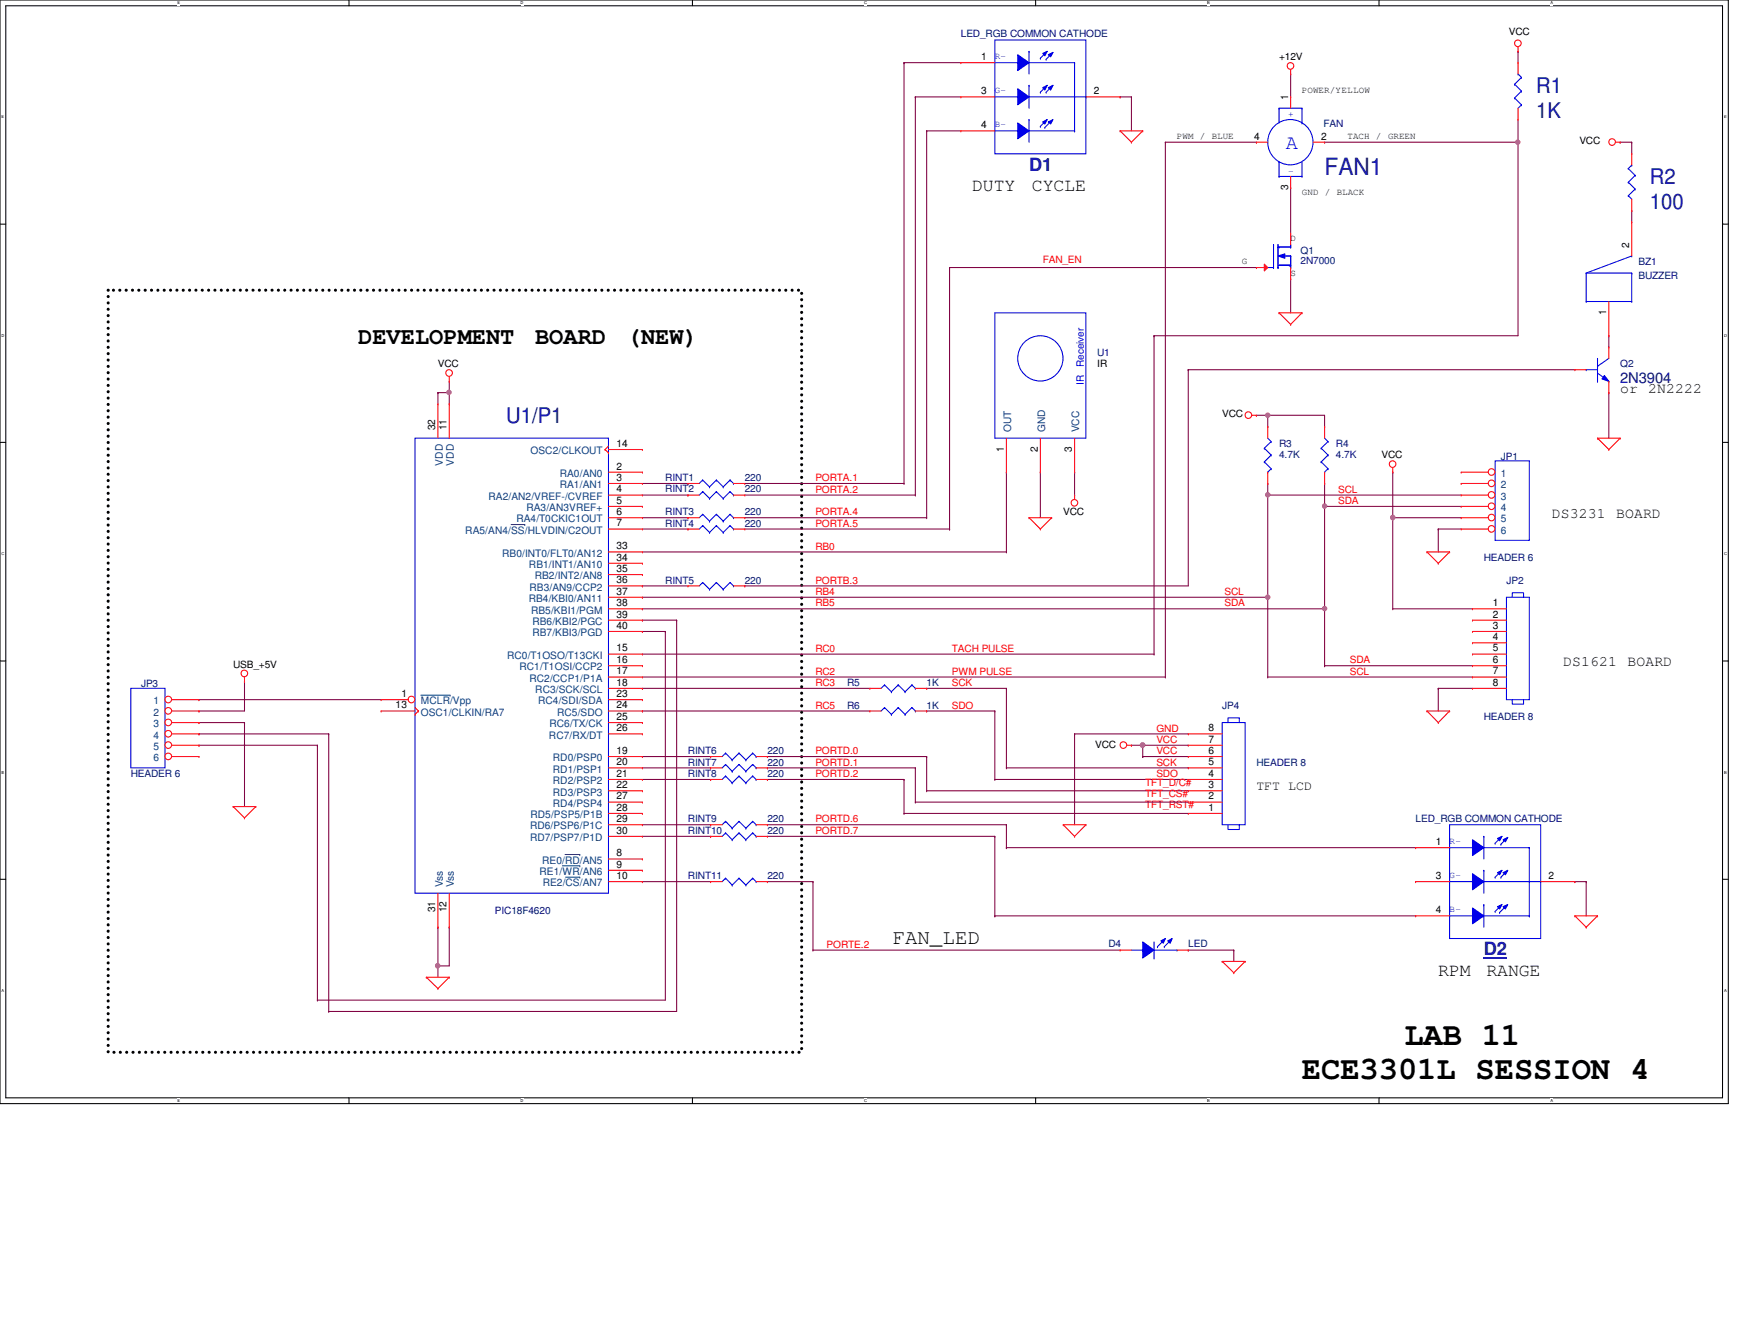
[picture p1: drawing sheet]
<svg xmlns="http://www.w3.org/2000/svg" width="279mm" height="216mm" viewBox="0 0 279 216" stroke-linecap="round" stroke-linejoin="round" font-family="sans-serif">
<path d="M0 0h278v177.4h-278zM.9 .9h276.2v175.6h-276.2z" fill="none" stroke="#000" stroke-width=".17"/>
<g fill="#fff">
<path d="M28.5 .1h.5v.7h-.5z"/>
<path d="M28.5 176.6h.5v.7h-.5z"/>
</g>
<path d="M56.1 0v.9M56.1 176.5v.9" fill="none" stroke="#000" stroke-width=".17"/>
<g fill="#fff">
<path d="M83.7 .1h.5v.7h-.5z"/>
<path d="M83.7 176.6h.5v.7h-.5z"/>
</g>
<path d="M111.4 0v.9M111.4 176.5v.9" fill="none" stroke="#000" stroke-width=".17"/>
<g fill="#fff">
<path d="M139 .1h.4v.7h-.4z"/>
<path d="M139 176.6h.4v.7h-.4z"/>
</g>
<path d="M166.6 0v.9M166.6 176.5v.9" fill="none" stroke="#000" stroke-width=".17"/>
<g fill="#fff">
<path d="M194.2 .1h.4v.7h-.4z"/>
<path d="M194.2 176.6h.4v.7h-.4z"/>
</g>
<path d="M221.8 0v.9M221.8 176.5v.9" fill="none" stroke="#000" stroke-width=".17"/>
<g fill="#fff">
<path d="M249.4 .1h.4v.7h-.4z"/>
<path d="M249.4 176.6h.4v.7h-.4z"/>
<path d="M.3 18.5h.4v.7h-.4z"/>
<path d="M277.3 18.5h.4v.7h-.4z"/>
<path d="M.3 53.6h.4v.7h-.4z"/>
<path d="M277.3 53.6h.5v.7h-.5z"/>
</g>
<path d="M0 36h.9M277.1 36h.9" fill="none" stroke="#000" stroke-width=".17"/>
<g fill="#fff">
<path d="M.3 88.6h.4v.8h-.4z"/>
<path d="M277.3 88.6h.5v.8h-.5z"/>
</g>
<path d="M0 71.1h.9M277.1 71.1h.9" fill="none" stroke="#000" stroke-width=".17"/>
<g fill="#fff">
<path d="M.3 123.8h.4v.7h-.4z"/>
<path d="M277.3 123.8h.4v.7h-.4z"/>
</g>
<path d="M0 106.3h.9M277.1 106.3h.9" fill="none" stroke="#000" stroke-width=".17"/>
<g fill="#fff">
<path d="M.3 158.9h.3v.7h-.3z"/>
<path d="M277.3 158.9h.4v.7h-.4z"/>
</g>
<path d="M0 141.4h.9M277.1 141.4h.9" fill="none" stroke="#000" stroke-width=".17"/>
<path d="M17.4 46.7h111.5v122.5h-111.5z" fill="none" stroke="#000" stroke-width=".51" stroke-dasharray="0 1"/>
<path d="M182 119.8h.1M182 119.8h1.8M123.4 123.4h.1M123.4 123.4h23.8M160 125.3h.1M160 125.3h31.1M161.9 123.4h.1M161.9 123.4h29.2" fill="none" stroke="#800040" stroke-width=".17"/>
<circle cx="183.8" cy="119.8" r=".37" fill="#f0f"/>
<circle cx="183.8" cy="119.8" r=".37" fill="none" stroke="#f0f" stroke-width=".17"/>
<g fill="none" stroke="#800040" stroke-width=".17">
<path d="M203.9 79.6h.1M203.9 79.6v16.4M149.1 114.3h.1M149.1 110.7h.1M149.1 114.3h10.9M149.1 110.7h12.8M160 114.3h.1M160 114.3v11M161.9 110.7h.1M161.9 110.7v12.7M172.8 118h.1M172.8 118h18.3"/>
<path d="M172.8 118v14.6M183.8 119.8h.1M183.8 119.8v1.8M183.8 119.8h7.3M231.4 110.7h.1M231.4 110.7h5.5M145.4 130.8h.1M145.4 130.8h45.7M147.2 128.9h.1M147.2 128.9h43.9M149.1 127.1h.1M149.1 127.1h42"/>
<path d="M183.8 121.6h.1M183.8 121.6h7.3"/>
</g>
<circle cx="203.9" cy="79.5" r=".34" fill="#f0f"/>
<circle cx="203.9" cy="79.5" r=".34" fill="none" stroke="#f0f" stroke-width=".17"/>
<path d="M213.1 81.4h.1M213.1 81.4v16.5M203.9 108.8h.1M203.9 108.8h33" fill="none" stroke="#800040" stroke-width=".17"/>
<circle cx="213.1" cy="97.8" r=".34" fill="#f0f"/>
<circle cx="213.1" cy="97.8" r=".34" fill="none" stroke="#f0f" stroke-width=".17"/>
<circle cx="213.1" cy="81.4" r=".34" fill="#f0f"/>
<circle cx="213.1" cy="81.4" r=".34" fill="none" stroke="#f0f" stroke-width=".17"/>
<path d="M203.9 79.6h.1M203.9 79.6h31.1M213.1 81.4h.1M213.1 81.4h21.9M224 83.2h.1M224 97.9h.1M224 83.2h11M224 97.9h12.9M224 83.2v14.7M231.4 85h.1M231.4 85v3.7M231.4 85h3.6" fill="none" stroke="#800040" stroke-width=".17"/>
<circle cx="224" cy="83.2" r=".35" fill="#f0f"/>
<circle cx="224" cy="83.2" r=".35" fill="none" stroke="#f0f" stroke-width=".17"/>
<path d="M203.9 66.8h.1M203.9 66.8h9.2" fill="none" stroke="#800040" stroke-width=".17"/>
<circle cx="203.9" cy="66.8" r=".34" fill="#f0f"/>
<circle cx="203.9" cy="66.8" r=".34" fill="none" stroke="#f0f" stroke-width=".17"/>
<path d="M203.9 77.7h.1M203.9 77.7v1.9M213.1 77.7h.1M213.1 77.7v3.7M224 75.9h.1M224 75.9v7.3M103.3 96h.1M103.3 96h100.6M213.1 107h.1M213.1 107h23.8" fill="none" stroke="#800040" stroke-width=".17"/>
<circle cx="203.9" cy="96" r=".34" fill="#f0f"/>
<circle cx="203.9" cy="96" r=".34" fill="none" stroke="#f0f" stroke-width=".17"/>
<g fill="none" stroke="#800040" stroke-width=".17">
<path d="M145.4 10.1h.1M145.4 10.1h9.2M145.4 10.1v67.6M147.2 15.6h.1M147.2 15.6h7.4M147.2 15.6v64M149.1 21h.1M149.1 21v62.2M149.1 21h5.5M260.6 22.9h.1M260.6 22.9h1.9M262.5 22.9h.1"/>
<path d="M262.5 33.9h.1M262.5 22.9v1.8M262.5 33.9v1.8M191.1 59.4h.1M191.1 59.4v34.8h-71.3M191.1 59.4h62.2M258.8 54h.1M258.8 54v1.8M72.3 63.1h.1M72.3 61.3v1.8M103.3 77.7h7.4M103.3 79.6h7.4"/>
<path d="M110.7 77.7h.1M110.7 79.6h.1M119.8 77.7h25.6M119.8 79.6h27.4M145.4 77.7h.1M147.2 79.6h.1M161.9 75.9h.1M161.9 75.9v12.8M167.3 75.9h.1M167.3 75.9v7.3M172.8 75.9h.1M172.8 75.9v3.7"/>
<path d="M202.1 66.8h.1M202.1 66.8h1.8M258.8 63.1h.1M258.8 63.1v7.3M103.3 97.9h.1M103.3 94.2h.1M103.3 97.9h109.8M103.3 83.2h7.4M103.3 94.2h7.4M110.7 83.2h.1M119.8 94.2h.1M119.8 83.2h29.3"/>
<path d="M149.1 83.2h.1M203.9 96h.1M203.9 96v12.8M32 118h.1M32 118h20.9M107 101.5h.1M107 101.5v59.3M103.3 121.6h11M103.3 123.4h11M103.3 125.3h11M114.3 121.6h.1M114.3 123.4h.1"/>
<path d="M114.3 125.3h.1M70.4 149.1h.1M70.4 155.3h.1M70.4 149.1v8M103.3 141.7h.1M103.3 141.7h11M130.8 152.7h.1M130.8 152.7h49.4M191.1 152.7h.1M191.1 152.7h7.4M198.5 152.7h.1M198.5 152.7v1.9"/>
</g>
<circle cx="70.4" cy="155.3" r=".35" fill="#f0f"/>
<circle cx="70.4" cy="155.3" r=".35" fill="none" stroke="#f0f" stroke-width=".17"/>
<g fill="none" stroke="#800040" stroke-width=".17">
<path d="M70.4 63.1h.1M70.4 63.1v1.8M70.4 63.1h1.9M72.3 63.1h.1M72.3 63.1v1.8M103.3 99.7h.1M103.3 99.7h5.5M103.3 88.7h58.6M108.8 99.7h.1M108.8 99.7v62.9h-55.9M161.9 88.7h.1M32 114.3h.1"/>
<path d="M32 112.5h.1M32 119.8h.1M32 116.2h.1M32 112.5h29.3M32 119.8h19.1M32 116.2h7.3M39.3 109.6h.1M39.3 116.2h.1M39.3 109.6v4.7h-7.3M39.3 116.2v13.5M51.1 119.8h.1M51.1 119.8v41"/>
<path d="M52.9 118h.1M52.9 118v44.6M103.3 101.5h.1M103.3 101.5h3.7M70.4 155.3h.1M72.3 149.1h.1M72.3 149.1v6.2h-1.9M51.1 160.8h.1M51.1 160.8h55.9M52.9 162.6h.1"/>
</g>
<circle cx="72.2" cy="63.1" r=".34" fill="#f0f"/>
<circle cx="72.2" cy="63.1" r=".34" fill="none" stroke="#f0f" stroke-width=".17"/>
<g fill="none" stroke="#800040" stroke-width=".17">
<path d="M180.2 15.6h.1M180.2 15.6h1.8M182 15.6h.1M182 15.6v5.4M207.6 11.9h.1M207.6 11.9v3.7M244.2 8.3h.1M244.2 8.3v1.8M244.2 19.2v34.8h-58.6M187.5 22.9h.1M187.5 22.9h14.6M187.5 22.9v85.9"/>
<path d="M202.1 22.9h.1M207.6 30.2h.1M207.6 30.2v7.3M213.1 22.9h.1M213.1 22.9h31.1M244.2 22.9h.1M152.7 43h.1M152.7 43v42M152.7 43h49.4M185.6 54h.1M185.6 54v51.2M207.6 44.8h.1"/>
<path d="M207.6 44.8v5.5M103.3 85h7.4M110.7 85h.1M119.8 85h32.9M152.7 85h.1M213.1 97.9v9.1M103.3 110.7h.1M103.3 114.3h.1M103.3 110.7h36.6M103.3 114.3h36.6M103.3 108.8h84.2M103.3 105.2h82.3"/>
<path d="M185.6 105.2h.1M187.5 108.8h.1M213.1 107h.1M231.4 110.7h.1M231.4 110.7v3.6M123.4 121.6h.1M123.4 125.3h.1M123.4 121.6h25.7M123.4 125.3h22M145.4 125.3h.1M145.4 125.3v5.5M147.2 123.4h.1"/>
<path d="M147.2 123.4v5.5M149.1 121.6h.1M149.1 121.6v5.5"/>
</g>
<circle cx="244.1" cy="22.9" r=".34" fill="#f0f"/>
<circle cx="244.1" cy="22.9" r=".34" fill="none" stroke="#f0f" stroke-width=".17"/>
<g fill="none" stroke="#800040" stroke-width=".17">
<path d="M203.9 68.6h.1M203.9 66.8v1.8M213.1 68.6h.1M213.1 66.8v1.8M103.3 132.6h11M103.3 134.5h11M114.3 132.6h.1M114.3 134.5h.1M123.4 132.6h38.5M123.4 134.5h36.6M160 134.5h.1M160 134.5v12.7"/>
<path d="M161.9 136.3h.1M161.9 132.6h.1M161.9 136.3h65.8M161.9 132.6v3.7M123.4 141.7h.1M123.4 141.7h7.4M130.8 141.7h.1M130.8 141.7v11M160 147.2h.1M160 147.2h67.7M253.3 141.7h.1M253.3 141.7h1.8"/>
<path d="M255.1 141.7h.1M255.1 141.7v5.5"/>
</g>
<g fill="none" stroke="#f00" stroke-width=".17">
<path d="M207.6 11.9h.1M207.6 11.2v.7M244.2 8.3h.1M244.2 7.5v.8M180.2 21h.1M180.2 21h3.6M180.2 21l1.8 1.9M182 22.9h.1M183.8 21h.1M183.8 21l-1.8 1.9M259.9 22.9h.7M260.6 22.9h.1"/>
<path d="M262.5 35.7h.1M262.5 33.9h.1M262.5 24.7h.1M262.5 24.7v1.8M262.5 32v1.9M262.5 35.7v5.4M205.7 50.3h.1M205.7 50.3h3.7M205.7 50.3l1.9 1.9M207.6 52.2h.1M209.4 50.3h.1M209.4 50.3l-1.8 1.9"/>
<path d="M258.8 54h.1M258.8 48.5v5.5M72.3 61.3h.1M72.3 60.5v.8M172.8 79.6h.1M172.8 79.6v.7M201.4 66.8h.7M202.1 66.8h.1M203.9 68.6h.1M203.9 77.7h.1M203.9 68.6v1.8M203.9 75.9v1.8"/>
<path d="M224 75.9h.1M224 75.2v.7M257 70.4h.1M257 70.4h3.6M257 70.4l1.8 1.9M258.8 72.3h.1M260.6 70.4h.1M260.6 70.4l-1.8 1.9M110.7 85h.1M110.7 83.2h.1M110.7 83.2h1.8M110.7 85h1.8"/>
<path d="M118 83.2h1.8M118 85h1.8M119.8 85h.1M119.8 83.2h.1M165.5 83.2h.1M165.5 83.2h3.7M165.5 83.2l1.8 1.8M167.3 85h.1M169.2 83.2h.1M169.2 83.2l-1.9 1.8M229.5 88.7h.1M229.5 88.7h3.7"/>
<path d="M229.5 88.7l1.9 1.9M231.4 90.6h.1M233.2 88.7h.1M233.2 88.7l-1.8 1.9M39.3 109.6h.1M39.3 108.8v.8M139.9 110.7h.1M139.9 110.7h1.8M147.2 110.7h1.9M149.1 110.7h.1M181.3 119.8h.7M182 119.8h.1"/>
<path d="M191.1 119.8h.1M191.1 118h.1M191.1 119.8h5.5M191.1 118h5.5M229.5 114.3h.1M229.5 114.3h3.7M229.5 114.3l1.9 1.9M231.4 116.2h.1M233.2 114.3h.1M233.2 114.3l-1.8 1.9M37.5 129.7h.1M37.5 129.7h3.6"/>
<path d="M37.5 129.7l1.8 1.8M39.3 131.5h.1M41.1 129.7h.1M41.1 129.7l-1.8 1.8M114.3 123.4h.1M114.3 121.6h.1M114.3 123.4h1.9M114.3 121.6h1.9M121.6 123.4h1.8M121.6 121.6h1.8M123.4 123.4h.1M123.4 121.6h.1"/>
<path d="M171 132.6h.1M171 132.6h3.7M171 132.6l1.8 1.9M172.8 134.5h.1M174.7 132.6h.1M174.7 132.6l-1.9 1.9M191.1 130.8h.1M191.1 128.9h.1M191.1 127.1h.1M191.1 125.3h.1M191.1 123.4h.1M191.1 121.6h.1"/>
<path d="M191.1 130.8h5.5M191.1 128.9h5.5M191.1 127.1h5.5M191.1 125.3h5.5M191.1 123.4h5.5M191.1 121.6h5.5M68.6 157.1h.1M68.6 157.1h3.7M68.6 157.1l1.8 1.8M70.4 158.9h.1M72.3 157.1h.1M72.3 157.1l-1.9 1.8"/>
<path d="M196.6 154.6h.1M196.6 154.6h3.7M196.6 154.6l1.9 1.8M198.5 156.4h.1M200.3 154.6h.1M200.3 154.6l-1.8 1.8M253.3 147.2h.1M253.3 147.2h3.7M253.3 147.2l1.8 1.9M255.1 149.1h.1M257 147.2h.1M257 147.2l-1.9 1.9"/>
<circle cx="207.6" cy="10.6" r=".54"/>
<circle cx="244.2" cy="7" r=".54"/>
<circle cx="259.3" cy="22.8" r=".54"/>
<circle cx="72.2" cy="60" r=".54"/>
<circle cx="200.8" cy="66.7" r=".54"/>
<circle cx="224" cy="74.6" r=".54"/>
<circle cx="172.8" cy="80.8" r=".54"/>
<circle cx="39.3" cy="108.3" r=".54"/>
<circle cx="180.7" cy="119.8" r=".54"/>
</g>
<g fill="none" stroke="#00f" stroke-width=".17">
<path d="M261.9 31.5h.1M261.9 29.3h.1M261.9 27.1h.1M261.9 31.5l.6 .5M261.9 29.3l1.1 1.1M261.9 27.1l1.1 1.1M262.5 26.5h.1M262.5 26.5l-.6 .6M263 30.4h.1M263 28.2h.1M263 30.4l-1.1 1.1M263 28.2l-1.1 1.1"/>
<path d="M255.1 43.9h.1M255.1 48.5h.1M255.1 48.5h7.4M255.1 43.9h7.4M255.1 43.9v4.6M262.5 48.5h.1M262.5 43.9h.1M262.5 41.1h.1M262.5 43.9v4.6M262.5 41.1l-7.4 2.8M203.4 72.1h.1M203.4 74.3h.1"/>
<path d="M203.4 72.1l1.1 1.1M203.4 74.3l1.1 1.1M203.9 75.9h.1M203.9 70.4l.6 .6M204.5 71h.1M204.5 73.2h.1M204.5 75.4h.1M204.5 71l-1.1 1.1M204.5 73.2l-1.1 1.1M204.5 75.4l-.6 .5M113 84.5h.1M113 82.7h.1"/>
<path d="M113 84.5l-.5 .5M113 84.5l1.1 1.1M113 82.7l-.5 .5M113 82.7l1.1 1.1M114.1 85.6h.1M114.1 83.8h.1M115.2 84.5h.1M115.2 82.7h.1M115.2 84.5l-1.1 1.1M115.2 84.5l1.1 1.1M115.2 82.7l-1.1 1.1M115.2 82.7l1.1 1.1"/>
<path d="M116.3 85.6h.1M116.3 83.8h.1M117.4 84.5h.1M117.4 82.7h.1M117.4 84.5l-1.1 1.1M117.4 84.5l.6 .5M117.4 82.7l-1.1 1.1M117.4 82.7l.6 .5M118 85h.1M118 83.2h.1M142.3 110.1h.1M142.3 110.1l-.6 .6"/>
<path d="M142.3 110.1l1.1 1.1M143.4 111.2h.1M144.5 110.1h.1M144.5 110.1l-1.1 1.1M144.5 110.1l1.1 1.1M145.6 111.2h.1M146.7 110.1h.1M146.7 110.1l-1.1 1.1M146.7 110.1l.5 .6M147.2 110.7h.1M196.6 116.2h3.7v16.4h-3.7zM197.5 116.2v-.8h1.8v.8"/>
<path d="M116.7 122.9h.1M116.7 121.1h.1M116.7 122.9l-.5 .5M116.7 122.9l1.1 1.1M116.7 121.1l-.5 .5M116.7 121.1l1.1 1.1M117.8 124h.1M117.8 122.2h.1M118.9 122.9h.1M118.9 121.1h.1M118.9 122.9l-1.1 1.1M118.9 122.9l1.1 1.1"/>
<path d="M118.9 121.1l-1.1 1.1M118.9 121.1l1.1 1.1M120 124h.1M120 122.2h.1M121.1 122.9h.1M121.1 121.1h.1M121.1 122.9l-1.1 1.1M121.1 122.9l.5 .5M121.1 121.1l-1.1 1.1M121.1 121.1l.5 .5M121.6 123.4h.1M121.6 121.6h.1"/>
<path d="M197.5 132.6v.7h1.8v-.7"/>
</g>
<path d="M236.9 135l1.8 1.3-1.8 1.2z" fill-rule="evenodd" fill="#00f"/>
<path d="M236.9 135l1.8 1.3-1.8 1.2z" fill="none" stroke="#00f" stroke-width=".17"/>
<path d="M240.9 134.8l.7-.3-.4 .7z" fill-rule="evenodd" fill="#00f"/>
<path d="M240.5 135.6h.1M240.9 134.8l.7-.3-.4 .7zM241.6 134.5l-1.1 1.1" fill="none" stroke="#00f" stroke-width=".17"/>
<path d="M241.8 135l.7-.4-.4 .7z" fill-rule="evenodd" fill="#00f"/>
<path d="M233.2 136.3h12.8M238.7 134.5h.1M238.7 134.5v3.6M241.8 135l.7-.4-.4 .7zM246 136.3h.1M240.5 146.5h.1M241.6 145.4l-1.1 1.1" fill="none" stroke="#00f" stroke-width=".17"/>
<path d="M236.9 140.5l1.8 1.2-1.8 1.3z" fill-rule="evenodd" fill="#00f"/>
<path d="M236.9 140.5l1.8 1.2-1.8 1.3z" fill="none" stroke="#00f" stroke-width=".17"/>
<path d="M236.9 146l1.8 1.2-1.8 1.3z" fill-rule="evenodd" fill="#00f"/>
<path d="M242.5 139.9l-1.1 1.1M233.2 141.7h12.8M233.2 147.2h12.8M236.9 146l1.8 1.2-1.8 1.3zM241.2 146.7h.1M241.4 141h.1M242.3 145.6l-1.1 1.1M246 141.7h.1M246 147.2h.1" fill="none" stroke="#00f" stroke-width=".17"/>
<path d="M240.9 140.3l.7-.4-.4 .7z" fill-rule="evenodd" fill="#00f"/>
<path d="M240.9 140.3l.7-.4-.4 .7z" fill="none" stroke="#00f" stroke-width=".17"/>
<path d="M241.8 140.3l.7-.4-.4 .7z" fill-rule="evenodd" fill="#00f"/>
<path d="M241.8 140.3l.7-.4-.4 .7z" fill="none" stroke="#00f" stroke-width=".17"/>
<path d="M240.9 145.8l.7-.4-.4 .7z" fill-rule="evenodd" fill="#00f"/>
<path d="M240.9 145.8l.7-.4-.4 .7z" fill="none" stroke="#00f" stroke-width=".17"/>
<path d="M241.8 145.8l.7-.4-.4 .7z" fill-rule="evenodd" fill="#00f"/>
<g fill="none" stroke="#00f" stroke-width=".17">
<path d="M240.5 74.1h5.5v12.8h-5.5zM233.2 132.6h14.6v18.3h-14.6zM238.7 139.9h.1M238.7 139.9v3.7M241.4 135.7h.1M241.6 139.9l-1.1 1.1M242.5 134.6l-1.1 1.1M246 136.3v10.9M238.7 145.4h.1M238.7 145.4v3.7M240.5 141h.1M241.8 145.8l.7-.4-.4 .7z"/>
<path d="M246 147.2h.1M246 141.7h1.8M247.8 141.7h.1"/>
</g>
<path d="M238.7 154h3.7" fill="none" stroke="#000080" stroke-width=".3"/>
<path d="M227.7 136.3h.1M227.7 136.3h5.5M227.7 141.7h.1M227.7 147.2h.1M227.7 141.7h5.5M227.7 147.2h5.5M247.8 141.7h5.5M253.3 141.7h.1" fill="none" stroke="#f00" stroke-width=".17"/>
<circle cx="239.9" cy="75.9" r=".54" fill="#fff"/>
<g fill="none" stroke="#f00" stroke-width=".17">
<path d="M235 75.9h.1M235 75.9h4.4"/>
<circle cx="239.9" cy="75.9" r=".54"/>
</g>
<circle cx="239.9" cy="77.7" r=".54" fill="#fff"/>
<g fill="none" stroke="#f00" stroke-width=".17">
<path d="M235 77.7h.1M235 77.7h4.4"/>
<circle cx="239.9" cy="77.7" r=".54"/>
</g>
<circle cx="239.9" cy="79.6" r=".54" fill="#fff"/>
<g fill="none" stroke="#f00" stroke-width=".17">
<path d="M235 79.6h.1M235 79.6h4.4"/>
<circle cx="239.9" cy="79.6" r=".54"/>
</g>
<circle cx="239.9" cy="81.4" r=".54" fill="#fff"/>
<g fill="none" stroke="#f00" stroke-width=".17">
<path d="M235 81.4h.1M235 81.4h4.4"/>
<circle cx="239.9" cy="81.4" r=".54"/>
</g>
<circle cx="239.9" cy="83.2" r=".54" fill="#fff"/>
<g fill="none" stroke="#f00" stroke-width=".17">
<path d="M235 83.2h.1M235 83.2h4.4"/>
<circle cx="239.9" cy="83.2" r=".54"/>
</g>
<circle cx="239.9" cy="85" r=".54" fill="#fff"/>
<g fill="none" stroke="#f00" stroke-width=".17">
<path d="M110.7 77.7h.1M110.7 77.7h1.8M118 77.7h1.8M119.8 77.7h.1M235 85h.1M235 85h4.4M139.9 114.3h.1M139.9 114.3h1.8M147.2 114.3h1.9M149.1 114.3h.1M114.3 134.5h.1M114.3 134.5h1.9"/>
<path d="M121.6 134.5h1.8M123.4 134.5h.1M114.3 141.7h.1M114.3 141.7h1.9M121.6 141.7h1.8M123.4 141.7h.1"/>
<circle cx="239.9" cy="85" r=".54"/>
</g>
<g fill="none" stroke="#00f" stroke-width=".17">
<path d="M113 77.2h.1M113 77.2l-.5 .5M113 77.2l1.1 1.1M114.1 78.3h.1M115.2 77.2h.1M115.2 77.2l-1.1 1.1M115.2 77.2l1.1 1.1M116.3 78.3h.1M117.4 77.2h.1M117.4 77.2l-1.1 1.1M117.4 77.2l.6 .5M118 77.7h.1"/>
<path d="M21 110.7h5.5v12.7h-5.5zM142.3 113.7h.1M142.3 113.7l-.6 .6M142.3 113.7l1.1 1.2M143.4 114.9h.1M144.5 113.7h.1M144.5 113.7l-1.1 1.2M144.5 113.7l1.1 1.2M145.6 114.9h.1M146.7 113.7h.1M146.7 113.7l-1.1 1.2M146.7 113.7l.5 .6"/>
<path d="M147.2 114.3h.1M116.7 133.9h.1M116.7 133.9l-.5 .6M116.7 133.9l1.1 1.1M117.8 135h.1M118.9 133.9h.1M118.9 133.9l-1.1 1.1M118.9 133.9l1.1 1.1M120 135h.1M121.1 133.9h.1M121.1 133.9l-1.1 1.1M121.1 133.9l.5 .6"/>
<path d="M121.6 134.5h.1M116.7 141.2h.1M116.7 141.2l-.5 .5M116.7 141.2l1.1 1.1M117.8 142.3h.1M118.9 141.2h.1M118.9 141.2l-1.1 1.1M118.9 141.2l1.1 1.1M120 142.3h.1M121.1 141.2h.1M121.1 141.2l-1.1 1.1M121.1 141.2l.5 .5"/>
<path d="M121.6 141.7h.1"/>
</g>
<circle cx="27.1" cy="112.5" r=".54" fill="#fff"/>
<g fill="none" stroke="#f00" stroke-width=".17">
<path d="M27.6 112.5h4.4M32 112.5h.1"/>
<circle cx="27.1" cy="112.5" r=".54"/>
</g>
<circle cx="27.1" cy="114.3" r=".54" fill="#fff"/>
<g fill="none" stroke="#f00" stroke-width=".17">
<path d="M27.6 114.3h4.4M32 114.3h.1"/>
<circle cx="27.1" cy="114.3" r=".54"/>
</g>
<circle cx="27.1" cy="116.1" r=".54" fill="#fff"/>
<g fill="none" stroke="#f00" stroke-width=".17">
<path d="M27.6 116.2h4.4M32 116.2h.1"/>
<circle cx="27.1" cy="116.1" r=".54"/>
</g>
<circle cx="27.1" cy="118" r=".54" fill="#fff"/>
<g fill="none" stroke="#f00" stroke-width=".17">
<path d="M27.6 118h4.4M32 118h.1"/>
<circle cx="27.1" cy="118" r=".54"/>
</g>
<circle cx="27.1" cy="119.8" r=".54" fill="#fff"/>
<g fill="none" stroke="#f00" stroke-width=".17">
<path d="M27.6 119.8h4.4M32 119.8h.1"/>
<circle cx="27.1" cy="119.8" r=".54"/>
</g>
<circle cx="27.1" cy="121.6" r=".54" fill="#fff"/>
<g fill="none" stroke="#f00" stroke-width=".17">
<path d="M110.7 79.6h.1M110.7 79.6h1.8M118 79.6h1.8M119.8 79.6h.1M27.6 121.6h4.4M32 121.6h.1"/>
<circle cx="27.1" cy="121.6" r=".54"/>
</g>
<g fill="none" stroke="#00f" stroke-width=".17">
<path d="M255.1 59.4h.1M255.1 59.4h1.9M257 58.9h.1M257 60l1.8 1.3M257 57.6v3.7M258.8 57.6l-1.8 1.3M113 79h.1M113 79l-.5 .6M113 79l1.1 1.1M115.2 79h.1M115.2 79l-1.1 1.1M115.2 79l1.1 1.1"/>
<path d="M117.4 79h.1M117.4 79l-1.1 1.1M117.4 79l.6 .6M118 79.6h.1M257 61.3h.1M258.8 61.3h.1M114.1 80.1h.1M116.3 80.1h.1"/>
</g>
<path d="M258.1 60.4l.7 .9-1.1-.4z" fill="#00f"/>
<g fill="none" stroke="#00f" stroke-width=".17">
<path d="M205.7 17.4h.1M205.7 17.4v2.4M205.7 17.4h3.7M209.4 17.4h.1M209.4 19.8h.1M209.4 17.4v2.4M243.6 15.7h.1M243.6 13.5h.1M243.6 15.7l1.1 1.1M243.6 13.5l1.1 1.1M244.2 11.9h.1M244.2 11.9l.5 .5"/>
<path d="M244.7 16.8h.1M244.7 14.6h.1M244.7 12.4h.1M244.7 16.8l-.5 .6M244.7 14.6l-1.1 1.1M244.7 12.4l-1.1 1.1M205.7 28.4h.1M205.7 26h.1M205.7 26v2.4M205.7 28.4h3.7M209.4 28.4h.1M209.4 26v2.4"/>
<path d="M160 50.3h14.7v20.1h-14.7zM66.8 70.4h31.1v73.2h-31.1zM212.5 72.1h.1M212.5 74.3h.1M212.5 72.1l1.1 1.1M212.5 74.3l1.1 1.1M213.1 75.9h.1M213.1 70.4l.5 .6M213.6 71h.1M213.6 73.2h.1M213.6 75.4h.1M213.6 71l-1.1 1.1"/>
<path d="M213.6 73.2l-1.1 1.1M213.6 75.4l-.5 .5M258.1 60.4l.7 .9-1.1-.4zM113 93.6h.1M113 93.6l-.5 .6M113 93.6l1.1 1.1M114.1 94.7h.1M115.2 93.6h.1M115.2 93.6l-1.1 1.1M115.2 93.6l1.1 1.1M116.3 94.7h.1M117.4 93.6h.1"/>
<path d="M117.4 93.6l-1.1 1.1M117.4 93.6l.6 .6M118 94.2h.1M242.3 96h3.7v16.5h-3.7zM243.2 96v-.7h1.9v.7M243.2 112.5v.7h1.9v-.7"/>
<circle cx="207.6" cy="22.9" r="3.6"/>
<circle cx="167.3" cy="57.6" r="3.6"/>
</g>
<g fill="none" stroke="#f00" stroke-width=".17">
<path d="M207.6 15.6h.1M207.6 15.6v1.8M244.2 19.2h.1M244.2 10.1h.1M244.2 10.1v1.8M244.2 17.4v1.8M202.1 22.9h.1M202.1 22.9h1.8M207.6 30.2h.1M207.6 28.4v1.8M211.2 22.9h1.9M213.1 22.9h.1"/>
<path d="M253.3 59.4h.1M253.3 59.4h1.8M258.8 55.8h.1M258.8 55.8v1.8M161.9 75.9h.1M161.9 70.4v5.5M167.3 75.9h.1M167.3 70.4v5.5M172.8 75.9h.1M172.8 70.4v5.5M213.1 68.6h.1M213.1 77.7h.1"/>
<path d="M213.1 68.6v1.8M213.1 75.9v1.8M258.8 63.1h.1M258.8 61.3v1.8M110.7 94.2h.1M110.7 94.2h1.8M118 94.2h1.8M119.8 94.2h.1M236.9 97.9h.1M236.9 99.7h.1M236.9 97.9h5.4M236.9 99.7h5.4"/>
<path d="M236.9 101.5h.1M236.9 103.3h.1M236.9 105.2h.1M236.9 107h.1M236.9 108.8h.1M236.9 110.7h.1M236.9 101.5h5.4M236.9 103.3h5.4M236.9 105.2h5.4M236.9 107h5.4M236.9 108.8h5.4M236.9 110.7h5.4"/>
</g>
<circle cx="66.2" cy="112.5" r=".54" fill="#fff"/>
<g fill="none" stroke="#f00" stroke-width=".17">
<path d="M70.4 64.9h.1M70.4 64.9v5.5M72.3 64.9h.1M72.3 64.9v5.5M97.3 72.3h.1M97.3 72.3l.6 .5M97.9 72.8h.1M97.9 75.9h5.4M97.9 77.7h5.4M97.9 79.6h5.4M97.9 71.7l-.6 .6M97.9 72.3h5.4"/>
<path d="M103.3 75.9h.1M103.3 77.7h.1M103.3 79.6h.1M103.3 72.3h.1M97.9 81.4h5.4M97.9 83.2h5.4M97.9 85h5.4M97.9 88.7h5.4M97.9 90.6h5.4M97.9 92.4h5.4M97.9 94.2h5.4M97.9 96h5.4"/>
<path d="M97.9 97.9h5.4M97.9 99.7h5.4M103.3 81.4h.1M103.3 83.2h.1M103.3 85h.1M103.3 88.7h.1M103.3 90.6h.1M103.3 92.4h.1M103.3 94.2h.1M103.3 96h.1M103.3 97.9h.1M103.3 99.7h.1"/>
<path d="M61.3 112.5h.1M61.3 114.3h.1M61.3 112.5h4.4M61.3 114.3h5.5M66.8 114.9h.1M66.8 113.7l.5 .6M67.3 114.3h.1M67.3 114.3l-.5 .6M97.9 112.5h5.4M97.9 114.3h5.4M97.9 101.5h5.4M97.9 118h5.4"/>
<path d="M97.9 116.2h5.4M97.9 110.7h5.4M97.9 108.8h5.4M97.9 107h5.4M97.9 105.2h5.4M103.3 101.5h.1M103.3 118h.1M103.3 116.2h.1M103.3 114.3h.1M103.3 112.5h.1M103.3 110.7h.1M103.3 108.8h.1"/>
<path d="M103.3 107h.1M103.3 105.2h.1M97.9 138.1h5.4M97.9 139.9h5.4M97.9 121.6h5.4M97.9 123.4h5.4M97.9 125.3h5.4M97.9 127.1h5.4M97.9 128.9h5.4M97.9 130.8h5.4M97.9 132.6h5.4M97.9 134.5h5.4"/>
<path d="M103.3 138.1h.1M103.3 139.9h.1M103.3 121.6h.1M103.3 123.4h.1M103.3 125.3h.1M103.3 127.1h.1M103.3 128.9h.1M103.3 130.8h.1M103.3 132.6h.1M103.3 134.5h.1M70.4 149.1h.1M70.4 143.6v5.5"/>
<path d="M72.3 149.1h.1M72.3 143.6v5.5M97.9 141.7h5.4M103.3 141.7h.1"/>
<circle cx="66.2" cy="112.5" r=".54"/>
</g>
<path d="M82.2 84.3h2.2M84.4 84.3h.1M67.7 111.8h4.7M72.4 111.8h.1M90.5 139.2h2.8M90.9 137.4h2.4M93.3 137.4h.1M93.3 139.2h.1M91 141h2.3M93.3 141h.1" fill="none" stroke="#004080" stroke-width=".16"/>
<path d="M182 152.7h1.8M183.8 152.7h.1M185.6 154h.1M185.6 151.4v2.6M185.6 152.7h3.7M189.3 152.7h.1" fill="none" stroke="#00f" stroke-width=".17"/>
<path d="M183.8 151.4l1.8 1.3-1.8 1.3z" fill-rule="evenodd" fill="#00f"/>
<path d="M183.8 151.4l1.8 1.3-1.8 1.3z" fill="none" stroke="#00f" stroke-width=".17"/>
<path d="M187.8 151.3l.8-.4-.4 .7z" fill-rule="evenodd" fill="#00f"/>
<path d="M187.8 151.3l.8-.4-.4 .7z" fill="none" stroke="#00f" stroke-width=".17"/>
<path d="M186.7 151.3l.8-.4-.4 .7z" fill-rule="evenodd" fill="#00f"/>
<g fill="none" stroke="#00f" stroke-width=".17">
<path d="M204.9 39.3h.1M204.9 39.3v3.7M205.6 39.7h.1M205.6 39.3v3.7M205.6 39.7h2M205.7 39.7h.1M207.6 39.7h.1M207.6 39.3v.4M203.9 43h1M204.9 43h.1M205.6 43h.1M205.6 42.6h2"/>
<path d="M206.5 41.1h1.1M207.4 42.6h.1M207.6 41.1h.1M207.6 43h.1M207.6 42.6h.1M207.6 41.1v1.9M186.2 152.2h.1M186.7 151.3l.8-.4-.4 .7zM187.3 152.2h.1M187.3 151.1l-1.1 1.1M188.4 151.1l-1.1 1.1"/>
</g>
<path d="M180.2 152.7h.1M180.2 152.7h1.8M189.3 152.7h1.8M191.1 152.7h.1" fill="none" stroke="#f00" stroke-width=".17"/>
<path d="M205.6 41.1l1.1-.3v.7z" fill="#00f"/>
<path d="M205.6 41.1l1.1-.3v.7z" fill="none" stroke="#00f" stroke-width=".17"/>
<path d="M203.4 42.5l.5 .5-.5 .6z" fill="#f00"/>
<path d="M207.6 37.5h.1M207.6 37.5v1.8M202.1 43h.1M202.1 43h1.8M203.4 42.5l.5 .5-.5 .6zM207.6 44.8h.1M207.6 43v1.8" fill="none" stroke="#f00" stroke-width=".17"/>
<path d="M163.7 8.8l1.8 1.3-1.8 1.2z" fill-rule="evenodd" fill="#00f"/>
<path d="M163.7 8.8l1.8 1.3-1.8 1.2z" fill="none" stroke="#00f" stroke-width=".17"/>
<path d="M167.7 8.6l.7-.3-.3 .7z" fill-rule="evenodd" fill="#00f"/>
<path d="M167.3 9.4h.1M167.7 8.6l.7-.3-.3 .7zM168.4 8.3l-1.1 1.1" fill="none" stroke="#00f" stroke-width=".17"/>
<path d="M168.6 8.8l.8-.4-.4 .7z" fill-rule="evenodd" fill="#00f"/>
<path d="M160 10.1h12.8M165.5 8.3h.1M165.5 8.3v3.6M168.4 19.2l-1.1 1.1M168.6 8.8l.8-.4-.4 .7zM172.8 10.1h.1M167.3 20.3h.1" fill="none" stroke="#00f" stroke-width=".17"/>
<path d="M163.7 14.3l1.8 1.3-1.8 1.2z" fill-rule="evenodd" fill="#00f"/>
<path d="M163.7 14.3l1.8 1.3-1.8 1.2z" fill="none" stroke="#00f" stroke-width=".17"/>
<path d="M163.7 19.8l1.8 1.2-1.8 1.3z" fill-rule="evenodd" fill="#00f"/>
<path d="M160 15.6h12.8M163.7 19.8l1.8 1.2-1.8 1.3zM168.3 14.8h.1M169.2 19.4l-1.1 1.1M169.4 13.7l-1.1 1.1M172.8 15.6h.1M160 21h12.8M168.1 20.5h.1M172.8 21h.1" fill="none" stroke="#00f" stroke-width=".17"/>
<path d="M167.7 14.1l.7-.4-.3 .8z" fill-rule="evenodd" fill="#00f"/>
<path d="M167.7 14.1l.7-.4-.3 .8z" fill="none" stroke="#00f" stroke-width=".17"/>
<path d="M168.6 14.1l.8-.4-.4 .8z" fill-rule="evenodd" fill="#00f"/>
<path d="M168.6 14.1l.8-.4-.4 .8z" fill="none" stroke="#00f" stroke-width=".17"/>
<path d="M167.7 19.6l.7-.4-.3 .7z" fill-rule="evenodd" fill="#00f"/>
<path d="M167.7 19.6l.7-.4-.3 .7z" fill="none" stroke="#00f" stroke-width=".17"/>
<path d="M168.6 19.6l.8-.4-.4 .7z" fill-rule="evenodd" fill="#00f"/>
<g fill="none" stroke="#00f" stroke-width=".17">
<path d="M160 6.4h14.7v18.3h-14.7zM165.5 13.7h.1M165.5 19.2h.1M165.5 13.7v3.7M165.5 19.2v3.7M167.3 14.8h.1M168.3 9.5h.1M168.4 13.7l-1.1 1.1M168.6 19.6l.8-.4-.4 .7zM169.4 8.4l-1.1 1.1M172.8 10.1v10.9M172.8 15.6h1.9"/>
<path d="M174.7 15.6h.1M172.8 21h.1M116.7 132h.1M116.7 124.8h.1M116.7 132l-.5 .6M116.7 132l1.1 1.1M116.7 124.8l-.5 .5M116.7 124.8l1.1 1.1M117.8 133.1h.1M117.8 125.9h.1M118.9 132h.1M118.9 124.8h.1"/>
<path d="M118.9 132l-1.1 1.1M118.9 132l1.1 1.1M118.9 124.8l-1.1 1.1M118.9 124.8l1.1 1.1M120 133.1h.1M120 125.9h.1M121.1 132h.1M121.1 124.8h.1M121.1 132l-1.1 1.1M121.1 132l.5 .6M121.1 124.8l-1.1 1.1M121.1 124.8l.5 .5"/>
<path d="M121.6 132.6h.1M121.6 125.3h.1"/>
</g>
<g fill="none" stroke="#f00" stroke-width=".17">
<path d="M154.6 10.1h.1M154.6 15.6h.1M154.6 10.1h5.4M154.6 15.6h5.4M174.7 15.6h5.5M180.2 15.6h.1M154.6 21h.1M154.6 21h5.4M114.3 132.6h.1M114.3 125.3h.1M114.3 132.6h1.9M114.3 125.3h1.9"/>
<path d="M121.6 132.6h1.8M121.6 125.3h1.8M123.4 132.6h.1M123.4 125.3h.1"/>
</g>
<circle cx="183.8" cy="119.8" r=".37" fill="#f0f"/>
<circle cx="183.8" cy="119.8" r=".37" fill="none" stroke="#f0f" stroke-width=".17"/>
<circle cx="203.9" cy="79.5" r=".34" fill="#f0f"/>
<circle cx="203.9" cy="79.5" r=".34" fill="none" stroke="#f0f" stroke-width=".17"/>
<circle cx="213.1" cy="97.8" r=".34" fill="#f0f"/>
<circle cx="213.1" cy="97.8" r=".34" fill="none" stroke="#f0f" stroke-width=".17"/>
<circle cx="213.1" cy="81.4" r=".34" fill="#f0f"/>
<circle cx="213.1" cy="81.4" r=".34" fill="none" stroke="#f0f" stroke-width=".17"/>
<circle cx="224" cy="83.2" r=".35" fill="#f0f"/>
<circle cx="224" cy="83.2" r=".35" fill="none" stroke="#f0f" stroke-width=".17"/>
<circle cx="203.9" cy="66.8" r=".34" fill="#f0f"/>
<circle cx="203.9" cy="66.8" r=".34" fill="none" stroke="#f0f" stroke-width=".17"/>
<circle cx="203.9" cy="96" r=".34" fill="#f0f"/>
<circle cx="203.9" cy="96" r=".34" fill="none" stroke="#f0f" stroke-width=".17"/>
<circle cx="70.4" cy="155.3" r=".35" fill="#f0f"/>
<circle cx="70.4" cy="155.3" r=".35" fill="none" stroke="#f0f" stroke-width=".17"/>
<circle cx="72.2" cy="63.1" r=".34" fill="#f0f"/>
<circle cx="72.2" cy="63.1" r=".34" fill="none" stroke="#f0f" stroke-width=".17"/>
<circle cx="244.1" cy="22.9" r=".34" fill="#f0f"/>
<circle cx="244.1" cy="22.9" r=".34" fill="none" stroke="#f0f" stroke-width=".17"/>
<g font-size="5.2">
<text x="209.4" y="173.5">ECE3301L SESSION 4</text>
<text x="225.9" y="168">LAB 11</text>
</g>
<text font-size="3.8" fill="#000080" x="213.1" y="28.1">FAN1</text>
<g font-size="3.8">
<text x="57.6" y="55.4">DEVELOPMENT</text>
<text x="86.1" y="55.4">BOARD</text>
<text x="100.8" y="55.4">(NEW)</text>
</g>
<g font-size="3.5" fill="#000080">
<text x="247.1" y="15">R1</text>
<text x="247.1" y="19">1K</text>
<text x="265.4" y="29.6">R2</text>
<text x="265.4" y="33.7">100</text>
<text x="81.4" y="68">U1/P1</text>
</g>
<text font-size="3.3" fill="#00f" x="206.8" y="24">A</text>
<text font-size="3.3" x="143.6" y="151.7">FAN_LED</text>
<g font-size="2.9" fill="#000080">
<text x="165.5" y="27.4">D1</text>
<text x="238.7" y="153.6">D2</text>
</g>
<g font-size="2.9">
<text x="156.4" y="30.7">DUTY</text>
<text x="166" y="30.7">CYCLE</text>
<text x="231.4" y="156.9">RPM</text>
<text x="239.1" y="156.9">RANGE</text>
</g>
<g font-size="2.4">
<text x="260.6" y="63.2">or</text>
<text x="265.1" y="63.2">2N2222</text>
<text x="249.6" y="83.3">DS3231</text>
<text x="260" y="83.3">BOARD</text>
<text x="251.5" y="107.1">DS1621</text>
<text x="261.8" y="107.1">BOARD</text>
</g>
<text font-size="2.4" fill="#000080" x="260.6" y="61.6">2N3904</text>
<text font-size="2.1" x="202.1" y="127">TFT LCD</text>
<g font-size="1.7">
<text x="157.8" y="9.7">1</text>
<text x="157.8" y="15.2">3</text>
<text x="175.9" y="15.2">2</text>
<text x="207.2" y="16.1" transform="rotate(-90 207.2 16.1)">1</text>
<text x="157.8" y="20.6">4</text>
<text x="201.7" y="22.4">4</text>
<text x="212.5" y="22.4">2</text>
<text x="207.2" y="30.5" transform="rotate(-90 207.2 30.5)">3</text>
<text x="262" y="39.9" transform="rotate(-90 262 39.9)">2</text>
<text x="258.4" y="50.6" transform="rotate(-90 258.4 50.6)">1</text>
<text x="70" y="69.2" transform="rotate(-90 70 69.2)">32</text>
<text x="71.8" y="69.2" transform="rotate(-90 71.8 69.2)">11</text>
<text x="99.1" y="71.8">14</text>
<text x="99.1" y="75.5">2</text>
<text x="99.1" y="77.3">3</text>
<text x="161.5" y="72.6" transform="rotate(-90 161.5 72.6)">1</text>
<text x="166.9" y="72.6" transform="rotate(-90 166.9 72.6)">2</text>
<text x="172.4" y="72.6" transform="rotate(-90 172.4 72.6)">3</text>
<text x="99.1" y="79.2">4</text>
<text x="99.1" y="81">5</text>
<text x="99.1" y="82.8">6</text>
<text x="99.1" y="84.6">7</text>
<text x="99.1" y="88.3">33</text>
<text x="99.1" y="90.1">34</text>
<text x="99.1" y="91.9">35</text>
<text x="99.1" y="93.8">36</text>
<text x="99.1" y="95.6">37</text>
<text x="99.1" y="97.5">38</text>
<text x="99.1" y="99.3">39</text>
<text x="99.1" y="101.1">40</text>
<text x="240.1" y="97.5">1</text>
<text x="240.1" y="99.3">2</text>
<text x="240.1" y="101.1">3</text>
<text x="99.1" y="106.6">16</text>
<text x="99.1" y="104.7">15</text>
<text x="240.1" y="102.9">4</text>
<text x="240.1" y="104.7">5</text>
<text x="240.1" y="106.6">6</text>
<text x="63.6" y="113.9">13</text>
<text x="64.6" y="112.1">1</text>
<text x="99.1" y="113.9">24</text>
<text x="99.1" y="112.1">23</text>
<text x="99.1" y="110.2">18</text>
<text x="99.1" y="108.4">17</text>
<text x="240.1" y="108.4">7</text>
<text x="240.1" y="110.2">8</text>
<text x="99.1" y="117.6">26</text>
<text x="99.1" y="115.7">25</text>
<text x="194.4" y="119.4">7</text>
<text x="194.4" y="117.6">8</text>
<text x="99.1" y="121.2">19</text>
<text x="99.1" y="123">20</text>
<text x="99.1" y="124.9">21</text>
<text x="194.4" y="124.9">4</text>
<text x="194.4" y="123">5</text>
<text x="194.4" y="121.2">6</text>
<text x="99.1" y="126.7">22</text>
<text x="99.1" y="128.5">27</text>
<text x="99.1" y="130.3">28</text>
<text x="194.4" y="130.3">1</text>
<text x="194.4" y="128.5">2</text>
<text x="194.4" y="126.7">3</text>
<text x="99.1" y="137.7">8</text>
<text x="99.1" y="132.2">29</text>
<text x="99.1" y="134">30</text>
<text x="231" y="135.8">1</text>
<text x="99.1" y="139.5">9</text>
<text x="99.1" y="141.3">10</text>
<text x="231" y="141.3">3</text>
<text x="249.1" y="141.3">2</text>
<text x="70" y="146.6" transform="rotate(-90 70 146.6)">31</text>
<text x="71.8" y="146.6" transform="rotate(-90 71.8 146.6)">12</text>
<text x="231" y="146.8">4</text>
</g>
<g font-size="1.7" fill="#004080">
<text x="162.6" y="69.5" transform="rotate(-90 162.6 69.5)">OUT</text>
<text x="168.1" y="69.5" transform="rotate(-90 168.1 69.5)">GND</text>
<text x="173.6" y="69.5" transform="rotate(-90 173.6 69.5)">VCC</text>
<text x="71.2" y="74.8" transform="rotate(-90 71.2 74.8)">VDD</text>
<text x="73" y="74.8" transform="rotate(-90 73 74.8)">VDD</text>
<text x="85.3" y="73">OSC2/CLKOUT</text>
<text x="90" y="76.7">RA0/AN0</text>
<text x="241.4" y="76.7">1</text>
<text x="78.6" y="80.3">RA2/AN2/VREF-/CVREF</text>
<text x="83.1" y="84">RA4/T0CKIC1OUT</text>
<text x="84.7" y="82.2">RA3/AN3VREF+</text>
<text x="90" y="78.5">RA1/AN1</text>
<text x="241.4" y="78.5">2</text>
<text x="241.4" y="80.3">3</text>
<text x="241.4" y="82.2">4</text>
<text x="241.4" y="84">5</text>
<text x="74.8" y="85.8">RA5/AN4/SS/HLVDIN/C2OUT</text>
<text x="80.8" y="89.5">RB0/INT0/FLT0/AN12</text>
<text x="241.4" y="85.8">6</text>
<text x="85.1" y="91.3">RB1/INT1/AN10</text>
<text x="85.2" y="95">RB3/AN9/CCP2</text>
<text x="86" y="93.1">RB2/INT2/AN8</text>
<text x="85" y="96.8">RB4/KBI0/AN11</text>
<text x="85.4" y="98.6">RB5/KBI1/PGM</text>
<text x="85.6" y="100.5">RB6/KBI2/PGC</text>
<text x="81.6" y="105.9">RC0/T1OSO/T13CKI</text>
<text x="83.6" y="107.8">RC1/T1OSI/CCP2</text>
<text x="85.6" y="102.3">RB7/KBI3/PGD</text>
<text x="24.7" y="113.2">1</text>
<text x="67.7" y="113.2">MCLR/Vpp</text>
<text x="85.2" y="109.6">RC2/CCP1/P1A</text>
<text x="86.1" y="111.4">RC3/SCK/SCL</text>
<text x="86.6" y="113.2">RC4/SDI/SDA</text>
<text x="24.7" y="115.1">2</text>
<text x="24.7" y="116.9">3</text>
<text x="24.7" y="118.7">4</text>
<text x="67.7" y="115.1">OSC1/CLKIN/RA7</text>
<text x="88.3" y="118.7">RC7/RX/DT</text>
<text x="88.4" y="116.9">RC6/TX/CK</text>
<text x="89.6" y="115.1">RC5/SDO</text>
<text x="24.7" y="120.6">5</text>
<text x="24.7" y="122.4">6</text>
<text x="88.9" y="122.4">RD0/PSP0</text>
<text x="88.9" y="124.2">RD1/PSP1</text>
<text x="85.3" y="131.5">RD5/PSP5/P1B</text>
<text x="88.9" y="126.1">RD2/PSP2</text>
<text x="88.9" y="127.9">RD3/PSP3</text>
<text x="88.9" y="129.7">RD4/PSP4</text>
<text x="85.3" y="133.3">RD6/PSP6/P1C</text>
<text x="85.3" y="135.2">RD7/PSP7/P1D</text>
<text x="71.2" y="142.7" transform="rotate(-90 71.2 142.7)">Vss</text>
<text x="73" y="142.7" transform="rotate(-90 73 142.7)">Vss</text>
<text x="86.8" y="140.7">RE1/WR/AN6</text>
<text x="87.2" y="138.9">RE0/RD/AN5</text>
<text x="87.3" y="142.5">RE2/CS/AN7</text>
</g>
<g font-size="1.6">
<text x="242.7" y="5.7">VCC</text>
<text x="205.7" y="9.7">+12V</text>
<text x="254" y="23.2">VCC</text>
<text x="70.4" y="59.1">VCC</text>
<text x="176.5" y="59.1">IR</text>
<text x="196.6" y="67.1">VCC</text>
<text x="222.2" y="73.7">VCC</text>
<text x="171" y="82.8">VCC</text>
<text x="37.5" y="107.4">USB_+5V</text>
<text x="176.1" y="120.3">VCC</text>
</g>
<g font-size="1.6" fill="#000080">
<text x="154.6" y="6">LED_RGB COMMON CATHODE</text>
<text x="212.9" y="20.5">FAN</text>
<text x="209.2" y="40.8">Q1</text>
<text x="209.2" y="42.4">2N7000</text>
<text x="263.6" y="42.6">BZ1</text>
<text x="263.6" y="44.8">BUZZER</text>
<text x="176.5" y="57.2">U1</text>
<text x="260.6" y="59.1">Q2</text>
<text x="205.7" y="71.9">R3</text>
<text x="214.9" y="71.9">R4</text>
<text x="107" y="77.3">RINT1</text>
<text x="119.8" y="77.3">220</text>
<text x="205.7" y="73.7">4.7K</text>
<text x="214.9" y="73.7">4.7K</text>
<text x="241.4" y="73.9">JP1</text>
<text x="107" y="82.8">RINT3</text>
<text x="107" y="79.2">RINT2</text>
<text x="119.8" y="82.8">220</text>
<text x="119.8" y="79.2">220</text>
<text x="107" y="84.7">RINT4</text>
<text x="119.8" y="84.7">220</text>
<text x="107" y="93.8">RINT5</text>
<text x="119.8" y="93.8">220</text>
<text x="238.7" y="90.2">HEADER 6</text>
<text x="242.3" y="93.8">JP2</text>
<text x="22.7" y="110.4">JP3</text>
<text x="136.3" y="110.3">R5</text>
<text x="136.3" y="113.9">R6</text>
<text x="149.1" y="110.3">1K</text>
<text x="149.1" y="113.9">1K</text>
<text x="196.6" y="113.9">JP4</text>
<text x="238.7" y="115.7">HEADER 8</text>
<text x="21" y="124.9">HEADER 6</text>
<text x="110.7" y="123.1">RINT7</text>
<text x="110.7" y="121.2">RINT6</text>
<text x="110.7" y="124.9">RINT8</text>
<text x="123.4" y="123.1">220</text>
<text x="123.4" y="121.2">220</text>
<text x="123.4" y="124.9">220</text>
<text x="202.1" y="123.1">HEADER 8</text>
<text x="110.7" y="134">RINT10</text>
<text x="110.7" y="132.2">RINT9</text>
<text x="123.4" y="132.2">220</text>
<text x="123.4" y="134">220</text>
<text x="227.7" y="132.2">LED_RGB COMMON CATHODE</text>
<text x="110.7" y="141.4">RINT11</text>
<text x="123.4" y="141.4">220</text>
<text x="79.6" y="146.9">PIC18F4620</text>
<text x="178.3" y="152.3">D4</text>
<text x="191.1" y="152.3">LED</text>
</g>
<g font-size="1.6" fill="#f00">
<text x="167.7" y="42.2">FAN_EN</text>
<text x="131.1" y="77.3">PORTA.1</text>
<text x="131.1" y="79.2">PORTA.2</text>
<text x="131.1" y="82.8">PORTA.4</text>
<text x="215.3" y="81">SDA</text>
<text x="215.3" y="79.2">SCL</text>
<text x="131.1" y="88.3">RB0</text>
<text x="131.1" y="84.7">PORTA.5</text>
<text x="131.1" y="93.8">PORTB.3</text>
<text x="131.1" y="95.6">RB4</text>
<text x="197" y="95.6">SCL</text>
<text x="131.1" y="97.5">RB5</text>
<text x="197" y="97.5">SDA</text>
<text x="131.1" y="104.8">RC0</text>
<text x="153.1" y="104.8">TACH PULSE</text>
<text x="217.1" y="106.6">SDA</text>
<text x="131.1" y="110.3">RC3</text>
<text x="131.1" y="113.9">RC5</text>
<text x="131.1" y="108.5">RC2</text>
<text x="153.1" y="108.5">PWM PULSE</text>
<text x="153.1" y="113.9">SDO</text>
<text x="153.1" y="110.3">SCK</text>
<text x="217.1" y="108.5">SCL</text>
<text x="186" y="117.6">GND</text>
<text x="186" y="119.4">VCC</text>
<text x="131.1" y="123.1">PORTD.1</text>
<text x="131.1" y="121.2">PORTD.0</text>
<text x="131.1" y="124.9">PORTD.2</text>
<text x="186" y="124.9">SDO</text>
<text x="186" y="123.1">SCK</text>
<text x="186" y="121.2">VCC</text>
<text x="184.2" y="130">TFT_RST#</text>
<text x="184.2" y="126.3">TFT_D/C#</text>
<text x="184.2" y="128.1">TFT_CS#</text>
<text x="131.1" y="132.2">PORTD.6</text>
<text x="131.1" y="134.1">PORTD.7</text>
<text x="133" y="152.4">PORTE.2</text>
</g>
<g font-size="1.6" fill="#00f">
<text x="174.3" y="59" transform="rotate(-90 174.3 59)">Receiver</text>
<text x="174.3" y="61.8" transform="rotate(-90 174.3 61.8)">IR</text>
</g>
<g font-size="1.5" fill="#00f">
<text x="160" y="9.5">R-</text>
<text x="160" y="14.9">G-</text>
<text x="160" y="20.4">B-</text>
<text x="207.2" y="18.8">+</text>
<text x="207.2" y="27.9">-</text>
<text x="233.2" y="135.7">R-</text>
<text x="233.2" y="141.1">G-</text>
<text x="233.2" y="146.6">B-</text>
</g>
<g font-size="1.5">
<text x="209.4" y="14.9">POWER/YELLOW</text>
<text x="189.3" y="22.3">PWM / BLUE</text>
<text x="216.7" y="22.3">TACH /</text>
<text x="223.3" y="22.3">GREEN</text>
<text x="209.4" y="31.4">GND / BLACK</text>
<text x="207.6" y="38.7">D</text>
<text x="199.7" y="42.4">G</text>
<text x="207.6" y="44.4">S</text>
</g>
<g font-size=".6">
<text x="28.5" y=".7">E</text>
<text x="83.7" y=".7">D</text>
<text x="139" y=".7">C</text>
<text x="194.2" y=".7">B</text>
<text x="249.4" y=".7">A</text>
<text x=".3" y="19">E</text>
<text x="277.3" y="19">E</text>
<text x=".3" y="54.1">D</text>
<text x="277.3" y="54.1">D</text>
<text x=".3" y="89.2">C</text>
<text x="277.3" y="89.2">C</text>
<text x=".3" y="124.4">B</text>
<text x="277.3" y="124.4">B</text>
<text x=".3" y="159.5">A</text>
<text x="277.3" y="159.5">A</text>
<text x="28.5" y="177.2">E</text>
<text x="83.7" y="177.2">D</text>
<text x="139" y="177.2">C</text>
<text x="194.2" y="177.2">B</text>
<text x="249.4" y="177.2">A</text>
</g>
</svg>
